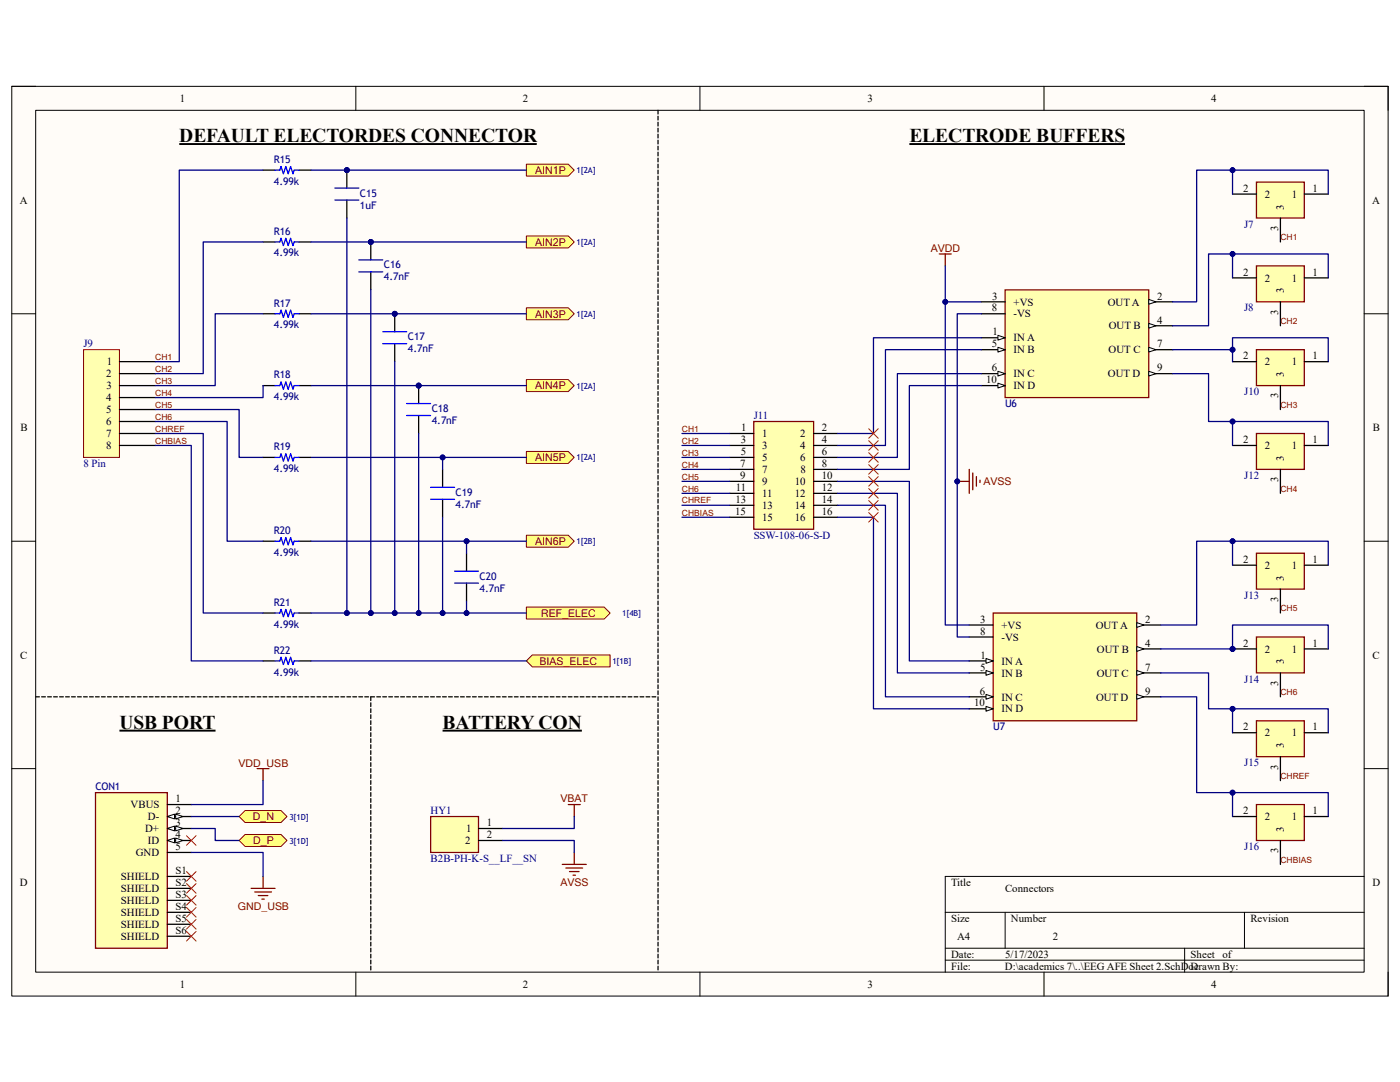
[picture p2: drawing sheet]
<svg xmlns="http://www.w3.org/2000/svg" width="279mm" height="216mm" viewBox="0 0 279 216" stroke-linecap="round" stroke-linejoin="round" font-family="sans-serif">
<path d="M2.3 17.2h274.7v181.6h-274.7z" fill-rule="evenodd" fill="#fffcf8"/>
<path d="M2.3 17.2h274.7v181.6h-274.7z" fill="none" stroke="#000" stroke-width=".2"/>
<path d="M7.1 22h265.1v172h-265.1z" fill-rule="evenodd" fill="#fffcf8"/>
<g fill="none" stroke="#000" stroke-width=".2">
<path d="M2.3 17.2h4.8M71 17.2v4.8M139.7 17.2v4.8M208.4 17.2v4.8M272.2 17.2h4.8v4.8M7.1 22h265.1v172h-265.1zM2.3 62.6h4.8M272.2 62.6h4.8M2.3 108h4.8M272.2 108h4.8M2.3 153.4h4.8M272.2 153.4h4.8"/>
<path d="M272.2 174.9h-83.6v19.1M71 194v4.8M139.7 194v4.8M188.6 182h83.6M188.6 189.2h83.6M188.6 191.6h83.6M200.6 182v7.2M208.4 194v4.8M236.4 189.2v4.8M248.4 182v7.2M277 194v4.8"/>
</g>
<path d="M105.1 32.8h8.3l1.2 1.1-1.2 1.2h-8.3z" fill-rule="evenodd" fill="#ffff80"/>
<path d="M105.1 32.8h8.3l1.2 1.1-1.2 1.2h-8.3z" fill="none" stroke="#800000" stroke-width=".2"/>
<path d="M52.5 33.9h2.4M59.7 33.9h2.4" fill="none" stroke="#000" stroke-width=".25"/>
<path d="M54.9 33.9h.9l.3-.7 .5 1.5 .4-1.5 .5 1.5 .5-1.5 .5 1.5 .2-.8h1" fill="none" stroke="#00f" stroke-width=".25"/>
<circle cx="69.2" cy="33.9" r=".48" fill="#000080"/>
<circle cx="69.2" cy="33.9" r=".48" fill="none" stroke="#000080" stroke-width=".2"/>
<path d="M69.2 33.9v3.6" fill="none" stroke="#000" stroke-width=".25"/>
<circle cx="69.2" cy="33.9" r=".48" fill="#000080"/>
<circle cx="69.2" cy="33.9" r=".48" fill="none" stroke="#000080" stroke-width=".2"/>
<path d="M69.2 39.9v3.6" fill="none" stroke="#000" stroke-width=".25"/>
<path d="M66.8 37.5h4.8M66.8 39.9h4.8" fill="none" stroke="#00f" stroke-width=".25"/>
<path d="M105.1 47.1h8.3l1.2 1.2-1.2 1.2h-8.3z" fill-rule="evenodd" fill="#ffff80"/>
<path d="M105.1 47.1h8.3l1.2 1.2-1.2 1.2h-8.3z" fill="none" stroke="#800000" stroke-width=".2"/>
<path d="M52.5 48.3h2.4M59.7 48.3h2.4" fill="none" stroke="#000" stroke-width=".25"/>
<path d="M54.9 48.3h.9l.3-.7 .5 1.4 .4-1.4 .5 1.4 .5-1.4 .5 1.4 .2-.7h1" fill="none" stroke="#00f" stroke-width=".25"/>
<circle cx="74" cy="48.3" r=".48" fill="#000080"/>
<circle cx="74" cy="48.3" r=".48" fill="none" stroke="#000080" stroke-width=".2"/>
<path d="M74 48.3v3.6" fill="none" stroke="#000" stroke-width=".25"/>
<circle cx="74" cy="48.3" r=".48" fill="#000080"/>
<circle cx="74" cy="48.3" r=".48" fill="none" stroke="#000080" stroke-width=".2"/>
<path d="M74 54.3v3.5" fill="none" stroke="#000" stroke-width=".25"/>
<path d="M71.6 51.9h4.8M71.6 54.3h4.8" fill="none" stroke="#00f" stroke-width=".25"/>
<path d="M105.1 61.4h8.3l1.2 1.2-1.2 1.2h-8.3z" fill-rule="evenodd" fill="#ffff80"/>
<path d="M105.1 61.4h8.3l1.2 1.2-1.2 1.2h-8.3z" fill="none" stroke="#800000" stroke-width=".2"/>
<path d="M52.5 62.6h2.4M59.7 62.6h2.4" fill="none" stroke="#000" stroke-width=".25"/>
<path d="M54.9 62.6h.9l.3-.7 .5 1.4 .4-1.4 .5 1.4 .5-1.4 .5 1.4 .2-.7h1" fill="none" stroke="#00f" stroke-width=".25"/>
<circle cx="78.8" cy="62.6" r=".48" fill="#000080"/>
<circle cx="78.8" cy="62.6" r=".48" fill="none" stroke="#000080" stroke-width=".2"/>
<path d="M78.8 62.6v3.6" fill="none" stroke="#000" stroke-width=".25"/>
<circle cx="78.8" cy="62.6" r=".48" fill="#000080"/>
<circle cx="78.8" cy="62.6" r=".48" fill="none" stroke="#000080" stroke-width=".2"/>
<path d="M78.8 68.6v3.6" fill="none" stroke="#000" stroke-width=".25"/>
<path d="M76.4 66.2h4.8M76.4 68.6h4.8" fill="none" stroke="#00f" stroke-width=".25"/>
<path d="M105.1 75.8h8.3l1.2 1.1-1.2 1.2h-8.3z" fill-rule="evenodd" fill="#ffff80"/>
<path d="M105.1 75.8h8.3l1.2 1.1-1.2 1.2h-8.3z" fill="none" stroke="#800000" stroke-width=".2"/>
<path d="M52.5 76.9h2.4M59.7 76.9h2.4" fill="none" stroke="#000" stroke-width=".25"/>
<path d="M54.9 76.9h.9l.3-.7 .5 1.5 .4-1.5 .5 1.5 .5-1.5 .5 1.5 .2-.8h1" fill="none" stroke="#00f" stroke-width=".25"/>
<circle cx="83.6" cy="76.9" r=".48" fill="#000080"/>
<circle cx="83.6" cy="76.9" r=".48" fill="none" stroke="#000080" stroke-width=".2"/>
<path d="M83.6 76.9v3.6" fill="none" stroke="#000" stroke-width=".25"/>
<circle cx="83.6" cy="76.9" r=".48" fill="#000080"/>
<circle cx="83.6" cy="76.9" r=".48" fill="none" stroke="#000080" stroke-width=".2"/>
<path d="M83.6 82.9v3.6" fill="none" stroke="#000" stroke-width=".25"/>
<path d="M81.2 80.5h4.7M81.2 82.9h4.7" fill="none" stroke="#00f" stroke-width=".25"/>
<path d="M105.1 90.1h8.3l1.2 1.2-1.2 1.2h-8.3z" fill-rule="evenodd" fill="#ffff80"/>
<path d="M105.1 90.1h8.3l1.2 1.2-1.2 1.2h-8.3z" fill="none" stroke="#800000" stroke-width=".2"/>
<path d="M52.5 91.3h2.4M59.7 91.3h2.4M88.3 93.7v3.5M88.3 99.6v3.6" fill="none" stroke="#000" stroke-width=".25"/>
<path d="M54.9 91.3h.9l.3-.7 .5 1.4 .4-1.4 .5 1.4 .5-1.4 .5 1.4 .2-.7h1M85.9 97.2h4.8M85.9 99.6h4.8" fill="none" stroke="#00f" stroke-width=".25"/>
<path d="M105.1 106.8h8.3l1.2 1.2-1.2 1.2h-8.3z" fill-rule="evenodd" fill="#ffff80"/>
<path d="M105.1 106.8h8.3l1.2 1.2-1.2 1.2h-8.3z" fill="none" stroke="#800000" stroke-width=".2"/>
<path d="M52.5 108h2.4M59.7 108h2.4M93.1 110.4v3.6M93.1 116.4v3.5" fill="none" stroke="#000" stroke-width=".25"/>
<path d="M54.9 108h.9l.3-.7 .5 1.4 .4-1.4 .5 1.4 .5-1.4 .5 1.4 .2-.7h1M90.7 114h4.8M90.7 116.4h4.8" fill="none" stroke="#00f" stroke-width=".25"/>
<path d="M105.1 121.1h15.5l1.2 1.2-1.2 1.2h-15.5z" fill-rule="evenodd" fill="#ffff80"/>
<path d="M105.1 121.1h15.5l1.2 1.2-1.2 1.2h-15.5z" fill="none" stroke="#800000" stroke-width=".2"/>
<path d="M52.5 122.3h2.4M59.7 122.3h2.4" fill="none" stroke="#000" stroke-width=".25"/>
<path d="M54.9 122.3h.9l.3-.7 .5 1.4 .4-1.4 .5 1.4 .5-1.4 .5 1.4 .2-.7h1" fill="none" stroke="#00f" stroke-width=".25"/>
<path d="M106.2 130.7h15.6v2.4h-15.6l-1.1-1.2z" fill-rule="evenodd" fill="#ffff80"/>
<path d="M106.2 130.7h15.6v2.4h-15.6l-1.1-1.2z" fill="none" stroke="#800000" stroke-width=".2"/>
<path d="M52.5 131.9h2.4M59.7 131.9h2.4" fill="none" stroke="#000" stroke-width=".25"/>
<path d="M54.9 131.9h.9l.3-.7 .5 1.4 .4-1.4 .5 1.4 .5-1.4 .5 1.4 .2-.7h1" fill="none" stroke="#00f" stroke-width=".25"/>
<path d="M19.1 158.2h14.3v31h-14.3z" fill-rule="evenodd" fill="#ffffb0"/>
<path d="M19.1 158.2h14.3v31h-14.3z" fill="none" stroke="#800000" stroke-width=".25"/>
<path d="M33.4 160.5h4.8M33.4 162.9h4.8" fill="none" stroke="#000" stroke-width=".25"/>
<path d="M33.4 162.9l1.4-.4v.9z" fill="#f8fcff"/>
<path d="M33.4 162.9l1.4-.4v.9z" fill="none" stroke="#000" stroke-width=".2"/>
<path d="M35.1 162.5l1.4 .4-1.4 .5z" fill="#f8fcff"/>
<path d="M35.1 162.5l1.4 .4-1.4 .5z" fill="none" stroke="#000" stroke-width=".2"/>
<path d="M33.4 165.3h4.8" fill="none" stroke="#000" stroke-width=".25"/>
<path d="M33.4 165.3l1.4-.5v1z" fill="#f8fcff"/>
<path d="M33.4 165.3l1.4-.5v1z" fill="none" stroke="#000" stroke-width=".2"/>
<path d="M35.1 164.8l1.4 .5-1.4 .5z" fill="#f8fcff"/>
<path d="M35.1 164.8l1.4 .5-1.4 .5z" fill="none" stroke="#000" stroke-width=".2"/>
<path d="M33.4 167.7h4.8" fill="none" stroke="#000" stroke-width=".25"/>
<path d="M33.4 167.7l1.4-.5v1z" fill="#f8fcff"/>
<path d="M33.4 167.7l1.4-.5v1z" fill="none" stroke="#000" stroke-width=".2"/>
<path d="M35.1 167.2l1.4 .5-1.4 .5z" fill="#f8fcff"/>
<path d="M35.1 167.2l1.4 .5-1.4 .5z" fill="none" stroke="#000" stroke-width=".2"/>
<path d="M33.4 170.1h4.8M33.4 174.9h4.8M33.4 177.3h4.8M33.4 179.7h4.8M33.4 182h4.8M33.4 184.4h4.8M33.4 186.8h4.8" fill="none" stroke="#000" stroke-width=".25"/>
<path d="M50.1 177.3h4.8M50.8 178h3.4M51.6 178.7h1.9M52.3 179.4h.4M52.5 174.9v2.4" fill="none" stroke="#800000" stroke-width=".25"/>
<path d="M37.2 166.8l1.9 1.9M39.1 166.8l-1.9 1.9" fill="none" stroke="#f00" stroke-width=".2"/>
<path d="M48.9 166.5h7.2l1.2 1.2-1.2 1.2h-7.2l-1.2-1.2z" fill-rule="evenodd" fill="#ffff80"/>
<path d="M48.9 166.5h7.2l1.2 1.2-1.2 1.2h-7.2l-1.2-1.2z" fill="none" stroke="#800000" stroke-width=".2"/>
<path d="M48.9 161.7h7.2l1.2 1.2-1.2 1.2h-7.2l-1.2-1.2z" fill-rule="evenodd" fill="#ffff80"/>
<path d="M48.9 161.7h7.2l1.2 1.2-1.2 1.2h-7.2l-1.2-1.2z" fill="none" stroke="#800000" stroke-width=".2"/>
<path d="M51.3 153.4h2.4M52.5 153.4v2.4" fill="none" stroke="#800000" stroke-width=".25"/>
<path d="M37.2 173.9l1.9 1.9M37.2 176.3l1.9 1.9M37.2 178.7l1.9 1.9M39.1 173.9l-1.9 1.9M39.1 176.3l-1.9 1.9M39.1 178.7l-1.9 1.9M37.2 181.1l1.9 1.9M37.2 183.5l1.9 1.9M37.2 185.9l1.9 1.9M39.1 181.1l-1.9 1.9M39.1 183.5l-1.9 1.9M39.1 185.9l-1.9 1.9" fill="none" stroke="#f00" stroke-width=".2"/>
<path d="M85.9 162.9h9.6v7.2h-9.6z" fill-rule="evenodd" fill="#ffffb0"/>
<path d="M85.9 162.9h9.6v7.2h-9.6zM112.2 172.5h4.8M112.9 173.2h3.4M113.4 160.5h2.4M113.7 173.9h1.9M114.4 174.6h.4M114.6 160.5v2.4M114.6 170.1v2.4" fill="none" stroke="#800000" stroke-width=".25"/>
<path d="M95.5 165.3h4.8M95.5 167.7h4.8" fill="none" stroke="#000" stroke-width=".25"/>
<path d="M16.7 69.8h7.1v21.5h-7.1z" fill-rule="evenodd" fill="#ffffb0"/>
<path d="M16.7 69.8h7.1v21.5h-7.1z" fill="none" stroke="#800000" stroke-width=".2"/>
<path d="M23.8 72.2h7.2M23.8 74.6h7.2M23.8 76.9h7.2M23.8 79.3h7.2M23.8 81.7h7.2M23.8 84.1h7.2M23.8 86.5h7.2M23.8 88.9h7.2" fill="none" stroke="#000" stroke-width=".25"/>
<path d="M200.6 57.8h28.7v21.5h-28.7z" fill-rule="evenodd" fill="#ffffb0"/>
<path d="M200.6 57.8h28.7v21.5h-28.7z" fill="none" stroke="#800000" stroke-width=".25"/>
<path d="M195.8 67.4h4.8" fill="none" stroke="#000" stroke-width=".25"/>
<path d="M199.2 66.9l1.4 .5-1.4 .5z" fill="#f8fcff"/>
<path d="M199.2 66.9l1.4 .5-1.4 .5z" fill="none" stroke="#000" stroke-width=".2"/>
<path d="M195.8 69.8h4.8" fill="none" stroke="#000" stroke-width=".25"/>
<path d="M199.2 69.3l1.4 .5-1.4 .5z" fill="#f8fcff"/>
<path d="M199.2 69.3l1.4 .5-1.4 .5z" fill="none" stroke="#000" stroke-width=".2"/>
<path d="M195.8 74.6h4.8" fill="none" stroke="#000" stroke-width=".25"/>
<path d="M199.2 74.1l1.4 .5-1.4 .4z" fill="#f8fcff"/>
<path d="M199.2 74.1l1.4 .5-1.4 .4z" fill="none" stroke="#000" stroke-width=".2"/>
<path d="M195.8 76.9h4.8" fill="none" stroke="#000" stroke-width=".25"/>
<path d="M199.2 76.5l1.4 .4-1.4 .5z" fill="#f8fcff"/>
<path d="M199.2 76.5l1.4 .4-1.4 .5z" fill="none" stroke="#000" stroke-width=".2"/>
<path d="M229.3 60.2h4.7" fill="none" stroke="#000" stroke-width=".25"/>
<path d="M229.3 59.7l1.4 .5-1.4 .5z" fill="#f8fcff"/>
<path d="M229.3 59.7l1.4 .5-1.4 .5z" fill="none" stroke="#000" stroke-width=".2"/>
<path d="M229.3 65h4.7" fill="none" stroke="#000" stroke-width=".25"/>
<path d="M229.3 64.5l1.4 .5-1.4 .5z" fill="#f8fcff"/>
<path d="M229.3 64.5l1.4 .5-1.4 .5z" fill="none" stroke="#000" stroke-width=".2"/>
<path d="M229.3 69.8h4.7" fill="none" stroke="#000" stroke-width=".25"/>
<path d="M229.3 69.3l1.4 .5-1.4 .5z" fill="#f8fcff"/>
<path d="M229.3 69.3l1.4 .5-1.4 .5z" fill="none" stroke="#000" stroke-width=".2"/>
<path d="M229.3 74.6h4.7" fill="none" stroke="#000" stroke-width=".25"/>
<path d="M229.3 74.1l1.4 .5-1.4 .4z" fill="#f8fcff"/>
<path d="M229.3 74.1l1.4 .5-1.4 .4z" fill="none" stroke="#000" stroke-width=".2"/>
<path d="M195.8 60.2h4.8M195.8 62.6h4.8" fill="none" stroke="#000" stroke-width=".25"/>
<path d="M198.2 122.3h28.7v21.5h-28.7z" fill-rule="evenodd" fill="#ffffb0"/>
<path d="M198.2 122.3h28.7v21.5h-28.7z" fill="none" stroke="#800000" stroke-width=".25"/>
<path d="M193.4 131.9h4.8" fill="none" stroke="#000" stroke-width=".25"/>
<path d="M196.8 131.4l1.4 .5-1.4 .5z" fill="#f8fcff"/>
<path d="M196.8 131.4l1.4 .5-1.4 .5z" fill="none" stroke="#000" stroke-width=".2"/>
<path d="M193.4 134.3h4.8" fill="none" stroke="#000" stroke-width=".25"/>
<path d="M196.8 133.8l1.4 .5-1.4 .4z" fill="#f8fcff"/>
<path d="M196.8 133.8l1.4 .5-1.4 .4z" fill="none" stroke="#000" stroke-width=".2"/>
<path d="M193.4 139h4.8" fill="none" stroke="#000" stroke-width=".25"/>
<path d="M196.8 138.6l1.4 .4-1.4 .5z" fill="#f8fcff"/>
<path d="M196.8 138.6l1.4 .4-1.4 .5z" fill="none" stroke="#000" stroke-width=".2"/>
<path d="M193.4 141.4h4.8" fill="none" stroke="#000" stroke-width=".25"/>
<path d="M196.8 141l1.4 .4-1.4 .5z" fill="#f8fcff"/>
<path d="M196.8 141l1.4 .4-1.4 .5z" fill="none" stroke="#000" stroke-width=".2"/>
<path d="M226.9 124.7h4.7" fill="none" stroke="#000" stroke-width=".25"/>
<path d="M226.9 124.2l1.4 .5-1.4 .5z" fill="#f8fcff"/>
<path d="M226.9 124.2l1.4 .5-1.4 .5z" fill="none" stroke="#000" stroke-width=".2"/>
<path d="M226.9 129.5h4.7" fill="none" stroke="#000" stroke-width=".25"/>
<path d="M226.9 129l1.4 .5-1.4 .5z" fill="#f8fcff"/>
<path d="M226.9 129l1.4 .5-1.4 .5z" fill="none" stroke="#000" stroke-width=".2"/>
<path d="M226.9 134.3h4.7" fill="none" stroke="#000" stroke-width=".25"/>
<path d="M226.9 133.8l1.4 .5-1.4 .4z" fill="#f8fcff"/>
<path d="M226.9 133.8l1.4 .5-1.4 .4z" fill="none" stroke="#000" stroke-width=".2"/>
<path d="M226.9 139h4.7" fill="none" stroke="#000" stroke-width=".25"/>
<path d="M226.9 138.6l1.4 .4-1.4 .5z" fill="#f8fcff"/>
<path d="M226.9 138.6l1.4 .4-1.4 .5z" fill="none" stroke="#000" stroke-width=".2"/>
<path d="M193.4 124.7h4.8M193.4 127.1h4.8" fill="none" stroke="#000" stroke-width=".25"/>
<path d="M150.4 84.1h12v21.5h-12z" fill-rule="evenodd" fill="#ffffb0"/>
<path d="M150.4 84.1h12v21.5h-12zM191 96.1h2.4M193.4 93.7v4.7M194.1 94.4v3.3M194.9 95.1v1.9M195.6 95.8v.5" fill="none" stroke="#800000" stroke-width=".25"/>
<g fill="none" stroke="#000" stroke-width=".25">
<path d="M145.7 86.5h4.7M145.7 88.9h4.7M145.7 91.3h4.7M145.7 93.7h4.7M145.7 96h4.7M145.7 98.4h4.7M162.4 86.5h4.8M162.4 88.9h4.8M162.4 91.3h4.8M162.4 93.7h4.8M162.4 96h4.8M162.4 98.4h4.8"/>
<path d="M145.7 100.8h4.7M145.7 103.2h4.7M162.4 100.8h4.8M162.4 103.2h4.8"/>
</g>
<circle cx="191" cy="96.1" r=".48" fill="#000080"/>
<circle cx="191" cy="96.1" r=".48" fill="none" stroke="#000080" stroke-width=".2"/>
<path d="M250.8 36.3h9.5v7.2h-9.5z" fill-rule="evenodd" fill="#ffffb0"/>
<path d="M250.8 36.3h9.5v7.2h-9.5zM187.5 50.7h2.3M188.6 50.7v2.4" fill="none" stroke="#800000" stroke-width=".25"/>
<path d="M246 38.7h4.8M260.3 38.7h4.8M255.5 43.5v4.8" fill="none" stroke="#000" stroke-width=".25"/>
<path d="M250.8 53.1h9.5v7.1h-9.5z" fill-rule="evenodd" fill="#ffffb0"/>
<path d="M250.8 53.1h9.5v7.1h-9.5z" fill="none" stroke="#800000" stroke-width=".25"/>
<path d="M246 55.4h4.8M260.3 55.4h4.8M255.5 60.2v4.8" fill="none" stroke="#000" stroke-width=".25"/>
<path d="M250.8 69.8h9.5v7.1h-9.5z" fill-rule="evenodd" fill="#ffffb0"/>
<path d="M250.8 69.8h9.5v7.1h-9.5z" fill="none" stroke="#800000" stroke-width=".25"/>
<path d="M246 72.2h4.8M255.5 76.9v4.8M260.3 72.2h4.8" fill="none" stroke="#000" stroke-width=".25"/>
<path d="M250.8 86.5h9.5v7.2h-9.5z" fill-rule="evenodd" fill="#ffffb0"/>
<path d="M250.8 86.5h9.5v7.2h-9.5z" fill="none" stroke="#800000" stroke-width=".25"/>
<path d="M246 88.9h4.8M255.5 93.7v4.7M260.3 88.9h4.8" fill="none" stroke="#000" stroke-width=".25"/>
<path d="M250.8 110.4h9.5v7.1h-9.5z" fill-rule="evenodd" fill="#ffffb0"/>
<path d="M250.8 110.4h9.5v7.1h-9.5z" fill="none" stroke="#800000" stroke-width=".25"/>
<path d="M246 112.8h4.8M255.5 117.5v4.8M260.3 112.8h4.8" fill="none" stroke="#000" stroke-width=".25"/>
<circle cx="246" cy="129.5" r=".48" fill="#000080"/>
<circle cx="246" cy="129.5" r=".48" fill="none" stroke="#000080" stroke-width=".2"/>
<path d="M250.8 127.1h9.5v7.2h-9.5z" fill-rule="evenodd" fill="#ffffb0"/>
<path d="M250.8 127.1h9.5v7.2h-9.5z" fill="none" stroke="#800000" stroke-width=".25"/>
<path d="M246 129.5h4.8M260.3 129.5h4.8" fill="none" stroke="#000" stroke-width=".25"/>
<circle cx="246" cy="129.5" r=".48" fill="#000080"/>
<circle cx="246" cy="129.5" r=".48" fill="none" stroke="#000080" stroke-width=".2"/>
<path d="M255.5 134.3v4.7" fill="none" stroke="#000" stroke-width=".25"/>
<path d="M250.8 143.8h9.5v7.2h-9.5z" fill-rule="evenodd" fill="#ffffb0"/>
<path d="M250.8 143.8h9.5v7.2h-9.5z" fill="none" stroke="#800000" stroke-width=".25"/>
<path d="M246 146.2h4.8M255.5 151v4.8M260.3 146.2h4.8" fill="none" stroke="#000" stroke-width=".25"/>
<path d="M250.8 160.5h9.5v7.2h-9.5z" fill-rule="evenodd" fill="#ffffb0"/>
<path d="M250.8 160.5h9.5v7.2h-9.5z" fill="none" stroke="#800000" stroke-width=".25"/>
<g fill="none" stroke="#000" stroke-width=".25">
<path d="M131.3 22v.8M131.3 23.2v.7M131.3 24.4v.7M131.3 25.6v.7M131.3 26.8v.7M131.3 28v.7M131.3 29.2v.7M131.3 30.4v.7M131.3 31.6v.7M131.3 32.8v.7M131.3 33.9v.8M131.3 35.1v.8"/>
<path d="M131.3 36.3v.8M131.3 37.5v.8M131.3 38.7v.8M131.3 39.9v.8M131.3 41.1v.8M131.3 42.3v.8M131.3 43.5v.7M131.3 44.7v.7M131.3 45.9v.7M131.3 47.1v.7M131.3 48.3v.7M131.3 49.5v.7"/>
<path d="M131.3 50.7v.7M131.3 51.9v.7M131.3 53.1v.7M131.3 54.3v.7M131.3 55.4v.8M131.3 56.6v.8M131.3 57.8v.8M131.3 59v.8M131.3 60.2v.8M131.3 61.4v.8M131.3 62.6v.8M131.3 63.8v.8"/>
<path d="M131.3 65v.7M131.3 66.2v.7M131.3 67.4v.7M131.3 68.6v.7M131.3 69.8v.7M131.3 71v.7M131.3 72.2v.7M131.3 73.4v.7M131.3 74.6v.7M131.3 75.8v.7M131.3 76.9v.8M131.3 78.1v.8"/>
<path d="M131.3 79.3v.8M131.3 80.5v.8M131.3 81.7v.8M131.3 82.9v.8M131.3 84.1v.8M131.3 85.3v.7M131.3 86.5v.7M131.3 87.7v.7M131.3 88.9v.7M131.3 90.1v.7M131.3 91.3v.7M131.3 92.5v.7"/>
<path d="M131.3 93.7v.7M131.3 94.9v.7M131.3 96v.8M131.3 97.2v.8M131.3 98.4v.8M131.3 99.6v.8M131.3 100.8v.8M131.3 102v.8M131.3 103.2v.8M131.3 104.4v.8M131.3 105.6v.8M131.3 106.8v.7"/>
<path d="M131.3 108v.7M131.3 109.2v.7M131.3 110.4v.7M131.3 111.6v.7M131.3 112.8v.7M131.3 114v.7M131.3 115.2v.7M131.3 116.4v.7M131.3 117.5v.8M131.3 118.7v.8M131.3 119.9v.8M7.1 139h.8"/>
<path d="M8.3 139h.8M9.5 139h.8M10.7 139h.7M11.9 139h.7M13.1 139h.7M14.3 139h.7M15.5 139h.7M16.7 139h.7M17.9 139h.7M19.1 139h.7M20.3 139h.7M21.5 139h.7"/>
<path d="M22.6 139h.8M23.8 139h.8M25 139h.8M26.2 139h.8M27.4 139h.8M28.6 139h.8M29.8 139h.8M31 139h.7M32.2 139h.7M33.4 139h.7M34.6 139h.7M35.8 139h.7"/>
<path d="M37 139h.7M38.2 139h.7M39.4 139h.7M40.6 139h.7M41.8 139h.7M42.9 139h.8M44.1 139h.8M45.3 139h.8M46.5 139h.8M47.7 139h.8M48.9 139h.8M50.1 139h.8"/>
<path d="M51.3 139h.8M52.5 139h.8M53.7 139h.7M54.9 139h.7M56.1 139h.7M57.3 139h.7M58.5 139h.7M59.7 139h.7M60.9 139h.7M62.1 139h.7M63.3 139h.7M64.4 139h.8"/>
<path d="M65.6 139h.8M66.8 139h.8M68 139h.8M69.2 139h.8M70.4 139h.8M71.6 139h.8M72.8 139h.7M74.7 139h-.7v.8M75.2 139h.7M76.4 139h.7M77.6 139h.7M78.8 139h.7"/>
<path d="M80 139h.7M81.2 139h.7M82.4 139h.7M83.6 139h.7M84.7 139h.8M85.9 139h.8M87.1 139h.8M88.3 139h.8M89.5 139h.8M90.7 139h.8M91.9 139h.8M93.1 139h.8"/>
<path d="M94.3 139h.7M95.5 139h.7M96.7 139h.7M97.9 139h.7M99.1 139h.7M100.3 139h.7M101.5 139h.7M102.7 139h.7M103.9 139h.7M105.1 139h.7M106.2 139h.8M107.4 139h.8"/>
<path d="M108.6 139h.8M109.8 139h.8M111 139h.8M112.2 139h.8M113.4 139h.8M114.6 139h.7M115.8 139h.7M117 139h.7M118.2 139h.7M119.4 139h.7M120.6 139h.7M121.8 139h.7"/>
<path d="M123 139h.7M124.2 139h.7M125.3 139h.8M126.5 139h.8M127.7 139h.8M128.9 139h.8M130.1 139h.8M131.3 121.1v.8M131.3 122.3v.8M131.3 123.5v.8M131.3 124.7v.8M131.3 125.9v.8"/>
<path d="M131.3 127.1v.7M131.3 128.3v.7M131.3 129.5v.7M131.3 130.7v.7M131.3 131.9v.7M131.3 133.1v.7M131.3 134.3v.7M131.3 135.5v.7M131.3 136.7v.7M131.3 137.8v.8M131.3 139v.8M74 140.2v.8"/>
<path d="M74 141.4v.8M74 142.6v.8M74 143.8v.8M74 145v.8M74 146.2v.8M74 147.4v.8M74 148.6v.7M74 149.8v.7M74 151v.7M74 152.2v.7M74 153.4v.7M74 154.6v.7"/>
<path d="M74 155.8v.7M74 157v.7M74 158.2v.7M74 159.3v.8M131.3 140.2v.8M131.3 141.4v.8M131.3 142.6v.8M131.3 143.8v.8M131.3 145v.8M131.3 146.2v.8M131.3 147.4v.8M131.3 148.6v.7"/>
<path d="M131.3 149.8v.7M131.3 151v.7M131.3 152.2v.7M131.3 153.4v.7M131.3 154.6v.7M131.3 155.8v.7M131.3 157v.7M131.3 158.2v.7M131.3 159.3v.8M74 160.5v.8M74 161.7v.8M74 162.9v.8"/>
<path d="M74 164.1v.8M74 165.3v.8M74 166.5v.8M74 167.7v.8M74 168.9v.7M74 170.1v.7M74 171.3v.7M74 172.5v.7M74 173.7v.7M74 174.9v.7M74 176.1v.7M74 177.3v.7"/>
<path d="M74 178.5v.7M74 179.7v.7M131.3 160.5v.8M131.3 161.7v.8M131.3 162.9v.8M131.3 164.1v.8M131.3 165.3v.8M131.3 166.5v.8M131.3 167.7v.8M131.3 168.9v.7M131.3 170.1v.7M131.3 171.3v.7"/>
<path d="M131.3 172.5v.7M131.3 173.7v.7M131.3 174.9v.7M131.3 176.1v.7M131.3 177.3v.7M131.3 178.5v.7M131.3 179.7v.7M246 162.9h4.8M255.5 167.7v4.8M260.3 162.9h4.8M74 180.8v.8M74 182v.8"/>
<path d="M74 183.2v.8M74 184.4v.8M74 185.6v.8M74 186.8v.8M74 188v.8M74 189.2v.7M74 190.4v.7M74 191.6v.7M74 192.8v.7M131.3 180.8v.8M131.3 182v.8M131.3 183.2v.8"/>
<path d="M131.3 184.4v.8M131.3 185.6v.8M131.3 186.8v.8M131.3 188v.8M131.3 189.2v.7M131.3 190.4v.7M131.3 191.6v.7M131.3 192.8v.7"/>
</g>
<path d="M35.8 28.7h71.3M181.5 28.7h43M23.8 145.8h19.2M88.3 145.8h27.8" fill="none" stroke="#000" stroke-width=".38"/>
<path d="M52.5 33.9h-16.7v38.3h-4.8M62.1 48.3h43" fill="none" stroke="#000080" stroke-width=".25"/>
<circle cx="74" cy="48.3" r=".48" fill="#000080"/>
<circle cx="74" cy="48.3" r=".48" fill="none" stroke="#000080" stroke-width=".2"/>
<path d="M52.5 48.3h-11.9v26.3h-9.6M52.5 62.6h-9.6v14.3h-11.9M62.1 62.6h43" fill="none" stroke="#000080" stroke-width=".25"/>
<circle cx="78.8" cy="62.6" r=".48" fill="#000080"/>
<circle cx="78.8" cy="62.6" r=".48" fill="none" stroke="#000080" stroke-width=".2"/>
<path d="M62.1 76.9h43" fill="none" stroke="#000080" stroke-width=".25"/>
<circle cx="83.6" cy="76.9" r=".48" fill="#000080"/>
<circle cx="83.6" cy="76.9" r=".48" fill="none" stroke="#000080" stroke-width=".2"/>
<path d="M62.1 33.9h43M52.5 76.9v2.4h-21.5" fill="none" stroke="#000080" stroke-width=".25"/>
<circle cx="69.2" cy="33.9" r=".48" fill="#000080"/>
<circle cx="69.2" cy="33.9" r=".48" fill="none" stroke="#000080" stroke-width=".2"/>
<path d="M88.3 91.3v2.4" fill="none" stroke="#000080" stroke-width=".25"/>
<circle cx="88.3" cy="91.3" r=".48" fill="#000080"/>
<circle cx="88.3" cy="91.3" r=".48" fill="none" stroke="#000080" stroke-width=".2"/>
<path d="M93.1 108v2.4" fill="none" stroke="#000080" stroke-width=".25"/>
<circle cx="93.1" cy="108" r=".48" fill="#000080"/>
<circle cx="93.1" cy="108" r=".48" fill="none" stroke="#000080" stroke-width=".2"/>
<path d="M88.3 103.2v19.1M62.1 131.9h43" fill="none" stroke="#000080" stroke-width=".25"/>
<circle cx="88.3" cy="122.3" r=".48" fill="#000080"/>
<circle cx="88.3" cy="122.3" r=".48" fill="none" stroke="#000080" stroke-width=".2"/>
<path d="M83.6 86.5v35.8" fill="none" stroke="#000080" stroke-width=".25"/>
<circle cx="83.6" cy="122.3" r=".48" fill="#000080"/>
<circle cx="83.6" cy="122.3" r=".48" fill="none" stroke="#000080" stroke-width=".2"/>
<path d="M78.8 72.2v50.1" fill="none" stroke="#000080" stroke-width=".25"/>
<circle cx="78.8" cy="122.3" r=".48" fill="#000080"/>
<circle cx="78.8" cy="122.3" r=".48" fill="none" stroke="#000080" stroke-width=".2"/>
<path d="M74 57.8v64.5" fill="none" stroke="#000080" stroke-width=".25"/>
<circle cx="74" cy="122.3" r=".48" fill="#000080"/>
<circle cx="74" cy="122.3" r=".48" fill="none" stroke="#000080" stroke-width=".2"/>
<g fill="none" stroke="#000080" stroke-width=".25">
<path d="M195.8 67.4h-21.5v19.1h-7.1M195.8 69.8h-19.1v19.1h-9.5M195.8 74.6h-16.7v16.7h-11.9M195.8 76.9h-14.3v16.8h-14.3M195.8 62.6h-4.8v64.5h2.4M31 81.7h16.7v9.6h4.8M31 84.1h14.3v23.9h7.2M31 86.5h9.6v35.8h11.9M31 88.9h7.2v43h14.3M167.2 96.1h14.3v35.8h11.9M167.2 98.4h11.9v35.9h14.3M167.2 100.8h9.5v38.2h16.7"/>
<path d="M167.2 103.2h7.1v38.2h19.1M52.5 155.8v4.7h-14.3M38.2 165.3h4.7v2.4h4.8M38.2 162.9h9.5M38.2 170.1h14.3v4.8M100.3 167.7h14.3v2.4M114.6 162.9v2.4h-14.3"/>
</g>
<circle cx="191" cy="96.1" r=".48" fill="#000080"/>
<circle cx="191" cy="96.1" r=".48" fill="none" stroke="#000080" stroke-width=".2"/>
<path d="M136.1 86.5h9.6M136.1 88.9h9.6M136.1 91.3h9.6M136.1 93.7h9.6M136.1 96h9.6M136.1 98.4h9.6M136.1 100.8h9.6M136.1 103.2h9.6M93.1 122.3h12" fill="none" stroke="#000080" stroke-width=".25"/>
<circle cx="93.1" cy="122.3" r=".48" fill="#000080"/>
<circle cx="93.1" cy="122.3" r=".48" fill="none" stroke="#000080" stroke-width=".2"/>
<path d="M62.1 122.3h7.1" fill="none" stroke="#000080" stroke-width=".25"/>
<circle cx="69.2" cy="122.3" r=".48" fill="#000080"/>
<circle cx="69.2" cy="122.3" r=".48" fill="none" stroke="#000080" stroke-width=".2"/>
<path d="M188.6 60.2h7.2" fill="none" stroke="#000080" stroke-width=".25"/>
<circle cx="188.6" cy="60.2" r=".48" fill="#000080"/>
<circle cx="188.6" cy="60.2" r=".48" fill="none" stroke="#000080" stroke-width=".2"/>
<path d="M246 38.7v-4.7h19.1v4.7" fill="none" stroke="#000080" stroke-width=".25"/>
<circle cx="246" cy="34" r=".48" fill="#000080"/>
<circle cx="246" cy="34" r=".48" fill="none" stroke="#000080" stroke-width=".2"/>
<path d="M188.6 53.1v71.6h4.8" fill="none" stroke="#000080" stroke-width=".25"/>
<circle cx="188.6" cy="60.2" r=".48" fill="#000080"/>
<circle cx="188.6" cy="60.2" r=".48" fill="none" stroke="#000080" stroke-width=".2"/>
<path d="M246 55.4v-4.7h19.1v4.7" fill="none" stroke="#000080" stroke-width=".25"/>
<circle cx="246" cy="50.7" r=".48" fill="#000080"/>
<circle cx="246" cy="50.7" r=".48" fill="none" stroke="#000080" stroke-width=".2"/>
<path d="M246 72.2v-4.8h19.1v4.8" fill="none" stroke="#000080" stroke-width=".25"/>
<circle cx="246" cy="69.8" r=".48" fill="#000080"/>
<circle cx="246" cy="69.8" r=".48" fill="none" stroke="#000080" stroke-width=".2"/>
<path d="M246 88.9v-4.8h19.1v4.8" fill="none" stroke="#000080" stroke-width=".25"/>
<circle cx="246" cy="84.1" r=".48" fill="#000080"/>
<circle cx="246" cy="84.1" r=".48" fill="none" stroke="#000080" stroke-width=".2"/>
<path d="M246 34h-7.2v26.2h-4.8" fill="none" stroke="#000080" stroke-width=".25"/>
<circle cx="246" cy="34" r=".48" fill="#000080"/>
<circle cx="246" cy="34" r=".48" fill="none" stroke="#000080" stroke-width=".2"/>
<path d="M246 50.7h-4.8v14.3h-7.2" fill="none" stroke="#000080" stroke-width=".25"/>
<circle cx="246" cy="50.7" r=".48" fill="#000080"/>
<circle cx="246" cy="50.7" r=".48" fill="none" stroke="#000080" stroke-width=".2"/>
<path d="M234 69.8h12" fill="none" stroke="#000080" stroke-width=".25"/>
<circle cx="246" cy="69.8" r=".48" fill="#000080"/>
<circle cx="246" cy="69.8" r=".48" fill="none" stroke="#000080" stroke-width=".2"/>
<path d="M234 74.6h7.2v9.5h4.8" fill="none" stroke="#000080" stroke-width=".25"/>
<circle cx="246" cy="84.1" r=".48" fill="#000080"/>
<circle cx="246" cy="84.1" r=".48" fill="none" stroke="#000080" stroke-width=".2"/>
<path d="M246 112.8v-4.8h19.1v4.8" fill="none" stroke="#000080" stroke-width=".25"/>
<circle cx="246" cy="108" r=".48" fill="#000080"/>
<circle cx="246" cy="108" r=".48" fill="none" stroke="#000080" stroke-width=".2"/>
<path d="M246 146.2v-4.8h19.1v4.8" fill="none" stroke="#000080" stroke-width=".25"/>
<circle cx="246" cy="141.4" r=".48" fill="#000080"/>
<circle cx="246" cy="141.4" r=".48" fill="none" stroke="#000080" stroke-width=".2"/>
<path d="M246 162.9v-4.7h19.1v4.7" fill="none" stroke="#000080" stroke-width=".25"/>
<circle cx="246" cy="158.2" r=".48" fill="#000080"/>
<circle cx="246" cy="158.2" r=".48" fill="none" stroke="#000080" stroke-width=".2"/>
<path d="M246 108h-7.2v16.7h-7.2" fill="none" stroke="#000080" stroke-width=".25"/>
<circle cx="246" cy="108" r=".48" fill="#000080"/>
<circle cx="246" cy="108" r=".48" fill="none" stroke="#000080" stroke-width=".2"/>
<path d="M231.6 134.3h9.6v7.1h4.8" fill="none" stroke="#000080" stroke-width=".25"/>
<circle cx="246" cy="141.4" r=".48" fill="#000080"/>
<circle cx="246" cy="141.4" r=".48" fill="none" stroke="#000080" stroke-width=".2"/>
<path d="M231.6 139h7.2v19.2h7.2" fill="none" stroke="#000080" stroke-width=".25"/>
<circle cx="246" cy="158.2" r=".48" fill="#000080"/>
<circle cx="246" cy="158.2" r=".48" fill="none" stroke="#000080" stroke-width=".2"/>
<path d="M231.6 129.5h14.4v-4.8h19.1v4.8" fill="none" stroke="#000080" stroke-width=".25"/>
<circle cx="246" cy="129.5" r=".48" fill="#000080"/>
<circle cx="246" cy="129.5" r=".48" fill="none" stroke="#000080" stroke-width=".2"/>
<path d="M62.1 108h43" fill="none" stroke="#000080" stroke-width=".25"/>
<circle cx="93.1" cy="108" r=".48" fill="#000080"/>
<circle cx="93.1" cy="108" r=".48" fill="none" stroke="#000080" stroke-width=".2"/>
<path d="M62.1 91.3h43" fill="none" stroke="#000080" stroke-width=".25"/>
<circle cx="88.3" cy="91.3" r=".48" fill="#000080"/>
<circle cx="88.3" cy="91.3" r=".48" fill="none" stroke="#000080" stroke-width=".2"/>
<path d="M69.2 43.5v78.8h23.9v-2.4" fill="none" stroke="#000080" stroke-width=".25"/>
<circle cx="69.2" cy="122.3" r=".48" fill="#000080"/>
<circle cx="69.2" cy="122.3" r=".48" fill="none" stroke="#000080" stroke-width=".2"/>
<circle cx="74" cy="122.3" r=".48" fill="#000080"/>
<circle cx="74" cy="122.3" r=".48" fill="none" stroke="#000080" stroke-width=".2"/>
<circle cx="78.8" cy="122.3" r=".48" fill="#000080"/>
<circle cx="78.8" cy="122.3" r=".48" fill="none" stroke="#000080" stroke-width=".2"/>
<circle cx="83.6" cy="122.3" r=".48" fill="#000080"/>
<circle cx="83.6" cy="122.3" r=".48" fill="none" stroke="#000080" stroke-width=".2"/>
<circle cx="88.3" cy="122.3" r=".48" fill="#000080"/>
<circle cx="88.3" cy="122.3" r=".48" fill="none" stroke="#000080" stroke-width=".2"/>
<circle cx="93.1" cy="122.3" r=".48" fill="#000080"/>
<circle cx="93.1" cy="122.3" r=".48" fill="none" stroke="#000080" stroke-width=".2"/>
<g fill="none" stroke="#f00" stroke-width=".2">
<path d="M173.4 85.5l1.9 2M173.4 87.9l1.9 1.9M173.4 90.3l1.9 1.9M173.4 92.7l1.9 1.9M173.4 95.1l1.9 1.9M173.4 97.5l1.9 1.9M173.4 99.9l1.9 1.9M175.3 85.5l-1.9 2M175.3 87.9l-1.9 1.9M175.3 90.3l-1.9 1.9M175.3 92.7l-1.9 1.9M175.3 95.1l-1.9 1.9"/>
<path d="M175.3 97.5l-1.9 1.9M175.3 99.9l-1.9 1.9M173.4 102.3l1.9 1.9M175.3 102.3l-1.9 1.9"/>
</g>
<g font-size="3.9">
<text x="35.8" y="28.3">DEFAULT ELECTORDES CONNECTOR</text>
<text x="181.5" y="28.3">ELECTRODE BUFFERS</text>
<text x="23.8" y="145.4">USB PORT</text>
<text x="88.3" y="145.4">BATTERY CON</text>
</g>
<g font-size="2.2">
<text x="35.9" y="20.4">1</text>
<text x="104.4" y="20.4">2</text>
<text x="173.1" y="20.4">3</text>
<text x="241.7" y="20.4">4</text>
<text x="3.9" y="40.6">A</text>
<text x="248.1" y="38.3">2</text>
<text x="252.4" y="39.5">2</text>
<text x="256.2" y="41.8" transform="rotate(-90 256.2 41.8)">3</text>
<text x="257.8" y="39.5">1</text>
<text x="262" y="38.3">1</text>
<text x="273.9" y="40.6">A</text>
<text x="255.1" y="46.1" transform="rotate(-90 255.1 46.1)">3</text>
<text x="198" y="59.8">3</text>
<text x="230.9" y="59.8">2</text>
<text x="248.1" y="55">2</text>
<text x="252.4" y="56.2">2</text>
<text x="256.2" y="58.5" transform="rotate(-90 256.2 58.5)">3</text>
<text x="257.8" y="56.2">1</text>
<text x="262" y="55">1</text>
<text x="198" y="62.1">8</text>
<text x="202.3" y="61">+VS</text>
<text x="202.3" y="63.3">-VS</text>
<text x="221.1" y="61">OUT A</text>
<text x="221.3" y="65.7">OUT B</text>
<text x="230.9" y="64.6">4</text>
<text x="255.1" y="62.8" transform="rotate(-90 255.1 62.8)">3</text>
<text x="198" y="69.3">5</text>
<text x="198.1" y="66.9">1</text>
<text x="202.3" y="68.1">IN A</text>
<text x="202.3" y="70.5">IN B</text>
<text x="221.2" y="70.5">OUT C</text>
<text x="230.9" y="69.3">7</text>
<text x="248.1" y="71.7">2</text>
<text x="262" y="71.7">1</text>
<text x="21.2" y="75.3">2</text>
<text x="21.3" y="77.7">3</text>
<text x="21.3" y="72.9">1</text>
<text x="196.8" y="76.5">10</text>
<text x="197.9" y="74.1">6</text>
<text x="202.3" y="75.3">IN C</text>
<text x="202.3" y="77.7">IN D</text>
<text x="221.1" y="75.3">OUT D</text>
<text x="230.9" y="74.1">9</text>
<text x="252.4" y="72.9">2</text>
<text x="256.2" y="75.3" transform="rotate(-90 256.2 75.3)">3</text>
<text x="257.8" y="72.9">1</text>
<text x="21.2" y="80.1">4</text>
<text x="21.2" y="82.5">5</text>
<text x="255.1" y="79.5" transform="rotate(-90 255.1 79.5)">3</text>
<text x="4.1" y="86">B</text>
<text x="21.2" y="84.8">6</text>
<text x="21.2" y="87.2">7</text>
<text x="21.2" y="89.6">8</text>
<text x="147.8" y="88.4">3</text>
<text x="147.9" y="86">1</text>
<text x="152.1" y="87.2">1</text>
<text x="152.1" y="89.6">3</text>
<text x="159.7" y="87.2">2</text>
<text x="159.7" y="89.6">4</text>
<text x="164" y="86">2</text>
<text x="164" y="88.4">4</text>
<text x="248.1" y="88.4">2</text>
<text x="252.4" y="89.6">2</text>
<text x="257.8" y="89.6">1</text>
<text x="262" y="88.4">1</text>
<text x="274" y="86">B</text>
<text x="147.7" y="93.2">7</text>
<text x="147.7" y="95.6">9</text>
<text x="147.8" y="90.8">5</text>
<text x="152.1" y="92">5</text>
<text x="152.1" y="94.4">7</text>
<text x="159.7" y="92">6</text>
<text x="159.7" y="94.4">8</text>
<text x="164" y="90.8">6</text>
<text x="164" y="93.2">8</text>
<text x="164" y="95.6">10</text>
<text x="256.2" y="92" transform="rotate(-90 256.2 92)">3</text>
<text x="146.8" y="100.4">13</text>
<text x="146.9" y="98">11</text>
<text x="152.1" y="96.8">9</text>
<text x="152.1" y="99.2">11</text>
<text x="152.1" y="101.6">13</text>
<text x="158.6" y="96.8">10</text>
<text x="158.6" y="99.2">12</text>
<text x="158.6" y="101.6">14</text>
<text x="164" y="98">12</text>
<text x="164" y="100.4">14</text>
<text x="255.1" y="96.2" transform="rotate(-90 255.1 96.2)">3</text>
<text x="146.7" y="102.7">15</text>
<text x="152.1" y="104">15</text>
<text x="158.6" y="104">16</text>
<text x="164" y="102.7">16</text>
<text x="248.1" y="112.3">2</text>
<text x="252.4" y="113.5">2</text>
<text x="257.8" y="113.5">1</text>
<text x="262" y="112.3">1</text>
<text x="256.2" y="115.9" transform="rotate(-90 256.2 115.9)">3</text>
<text x="195.6" y="124.2">3</text>
<text x="199.9" y="125.4">+VS</text>
<text x="218.7" y="125.4">OUT A</text>
<text x="228.5" y="124.2">2</text>
<text x="255.1" y="120.1" transform="rotate(-90 255.1 120.1)">3</text>
<text x="4" y="131.4">C</text>
<text x="195.6" y="126.7">8</text>
<text x="195.7" y="131.4">1</text>
<text x="199.9" y="127.8">-VS</text>
<text x="218.9" y="130.2">OUT B</text>
<text x="228.5" y="129">4</text>
<text x="248.1" y="129">2</text>
<text x="252.4" y="130.2">2</text>
<text x="257.8" y="130.2">1</text>
<text x="262" y="129">1</text>
<text x="273.9" y="131.4">C</text>
<text x="195.6" y="133.8">5</text>
<text x="199.9" y="132.6">IN A</text>
<text x="199.9" y="135">IN B</text>
<text x="218.9" y="135">OUT C</text>
<text x="228.5" y="133.8">7</text>
<text x="255.1" y="136.8" transform="rotate(-90 255.1 136.8)">3</text>
<text x="256.2" y="132.6" transform="rotate(-90 256.2 132.6)">3</text>
<text x="194.4" y="141">10</text>
<text x="195.5" y="138.6">6</text>
<text x="199.9" y="139.8">IN C</text>
<text x="199.9" y="142.2">IN D</text>
<text x="218.7" y="139.8">OUT D</text>
<text x="228.5" y="138.6">9</text>
<text x="248.1" y="145.8">2</text>
<text x="252.4" y="146.9">2</text>
<text x="256.2" y="149.3" transform="rotate(-90 256.2 149.3)">3</text>
<text x="257.8" y="146.9">1</text>
<text x="262" y="145.8">1</text>
<text x="255.1" y="153.5" transform="rotate(-90 255.1 153.5)">3</text>
<text x="26.1" y="161.3">VBUS</text>
<text x="35.1" y="160.1">1</text>
<text x="29" y="166">D+</text>
<text x="29.5" y="163.7">D-</text>
<text x="35.1" y="162.5">2</text>
<text x="35.1" y="164.8">3</text>
<text x="35.1" y="167.3">4</text>
<text x="93" y="166">1</text>
<text x="97.2" y="164.8">1</text>
<text x="97.2" y="167.3">2</text>
<text x="248.1" y="162.5">2</text>
<text x="252.4" y="163.7">2</text>
<text x="256.2" y="166" transform="rotate(-90 256.2 166)">3</text>
<text x="257.8" y="163.7">1</text>
<text x="262" y="162.5">1</text>
<text x="27.1" y="170.8">GND</text>
<text x="29.5" y="168.4">ID</text>
<text x="35.1" y="169.6">5</text>
<text x="92.8" y="168.4">2</text>
<text x="255.1" y="170.3" transform="rotate(-90 255.1 170.3)">3</text>
<text x="4" y="176.8">D</text>
<text x="24.1" y="175.6">SHIELD</text>
<text x="24.1" y="178">SHIELD</text>
<text x="35.1" y="174.4">S1</text>
<text x="35.1" y="176.8">S2</text>
<text x="35.1" y="179.2">S3</text>
<text x="189.8" y="176.8">Title</text>
<text x="200.6" y="178">Connectors</text>
<text x="273.9" y="176.8">D</text>
<text x="24.1" y="180.4">SHIELD</text>
<text x="24.1" y="182.8">SHIELD</text>
<text x="24.1" y="185.2">SHIELD</text>
<text x="35.1" y="181.6">S4</text>
<text x="35.1" y="184">S5</text>
<text x="189.8" y="184">Size</text>
<text x="201.8" y="184">Number</text>
<text x="249.6" y="184">Revision</text>
<text x="24.1" y="187.5">SHIELD</text>
<text x="35.1" y="186.4">S6</text>
<text x="189.8" y="191.1">Date:</text>
<text x="191" y="187.5">A4</text>
<text x="200.6" y="191.1">5/17/2023</text>
<text x="210.1" y="187.5">2</text>
<text x="237.6" y="191.1">Sheet</text>
<text x="244" y="191.1">of</text>
<text x="35.9" y="197.1">1</text>
<text x="104.4" y="197.1">2</text>
<text x="173.1" y="197.1">3</text>
<text x="189.8" y="193.5">File:</text>
<text x="200.6" y="193.5">D:\academics 7\..\EEG AFE Sheet 2.SchDoc</text>
<text x="237.6" y="193.5">Drawn By:</text>
<text x="241.7" y="197.1">4</text>
</g>
<g font-size="2.2" fill="#000080">
<text x="248.3" y="45.4">J7</text>
<text x="248.3" y="62.1">J8</text>
<text x="16.7" y="69.3">J9</text>
<text x="150.4" y="83.7">J11</text>
<text x="248.3" y="78.9">J10</text>
<text x="16.7" y="93.2">8 Pin</text>
<text x="248.3" y="95.6">J12</text>
<text x="150.4" y="107.5">SSW-108-06-S-D</text>
<text x="248.3" y="119.5">J13</text>
<text x="248.3" y="136.2">J14</text>
<text x="248.3" y="152.9">J15</text>
<text x="85.9" y="162.5">HY1</text>
<text x="85.9" y="172">B2B-PH-K-S__LF__SN</text>
<text x="248.3" y="169.6">J16</text>
</g>
<g font-size="2.1" fill="#000080">
<text x="54.7" y="32.6">R15</text>
<text x="54.7" y="36.8">4.99k</text>
<text x="71.8" y="39.2">C15</text>
<text x="71.8" y="41.6">1uF</text>
<text x="54.7" y="46.9">R16</text>
<text x="54.7" y="51.2">4.99k</text>
<text x="76.6" y="53.6">C16</text>
<text x="76.6" y="56">4.7nF</text>
<text x="54.7" y="61.2">R17</text>
<text x="54.7" y="65.5">4.99k</text>
<text x="81.4" y="67.9">C17</text>
<text x="81.4" y="70.3">4.7nF</text>
<text x="54.7" y="75.5">R18</text>
<text x="54.7" y="79.8">4.99k</text>
<text x="86.1" y="82.2">C18</text>
<text x="200.6" y="81.3">U6</text>
<text x="54.7" y="89.9">R19</text>
<text x="86.1" y="84.6">4.7nF</text>
<text x="54.7" y="94.1">4.99k</text>
<text x="90.9" y="98.9">C19</text>
<text x="90.9" y="101.3">4.7nF</text>
<text x="54.7" y="106.6">R20</text>
<text x="54.7" y="110.9">4.99k</text>
<text x="95.7" y="115.7">C20</text>
<text x="95.7" y="118.1">4.7nF</text>
<text x="54.7" y="120.9">R21</text>
<text x="54.7" y="125.2">4.99k</text>
<text x="54.7" y="130.5">R22</text>
<text x="54.7" y="134.8">4.99k</text>
<text x="198.2" y="145.8">U7</text>
<text x="19" y="157.7">CON1</text>
</g>
<g font-size="2.1" fill="#800000">
<text x="106.8" y="34.7">AIN1P</text>
<text x="106.8" y="49">AIN2P</text>
<text x="185.8" y="50.2">AVDD</text>
<text x="106.8" y="63.4">AIN3P</text>
<text x="106.8" y="77.7">AIN4P</text>
<text x="106.8" y="92">AIN5P</text>
<text x="196.3" y="96.8">AVSS</text>
<text x="106.8" y="108.8">AIN6P</text>
<text x="108" y="123.1">REF_ELEC</text>
<text x="107.7" y="132.6">BIAS_ELEC</text>
<text x="47.6" y="153">VDD_USB</text>
<text x="111.8" y="160.1">VBAT</text>
<text x="50.5" y="163.7">D_N</text>
<text x="50.5" y="168.4">D_P</text>
<text x="111.8" y="176.8">AVSS</text>
<text x="47.5" y="181.6">GND_USB</text>
</g>
<g font-size="1.7" fill="#000080">
<text x="115.1" y="34.5">1[2A]</text>
<text x="115.1" y="48.9">1[2A]</text>
<text x="115.1" y="63.2">1[2A]</text>
<text x="115.1" y="77.6">1[2A]</text>
<text x="115.1" y="91.9">1[2A]</text>
<text x="115.1" y="108.6">1[2B]</text>
<text x="124.2" y="122.9">1[4B]</text>
<text x="122.2" y="132.5">1[1B]</text>
<text x="57.7" y="163.5">3[1D]</text>
<text x="57.7" y="168.3">3[1D]</text>
</g>
<g font-size="1.7" fill="#800000">
<text x="255.5" y="47.9">CH1</text>
<text x="255.5" y="64.6">CH2</text>
<text x="31" y="71.8">CH1</text>
<text x="31" y="74.2">CH2</text>
<text x="31" y="76.6">CH3</text>
<text x="31" y="79">CH4</text>
<text x="31" y="81.4">CH5</text>
<text x="31" y="83.7">CH6</text>
<text x="255.5" y="81.4">CH3</text>
<text x="31" y="86.1">CHREF</text>
<text x="31" y="88.5">CHBIAS</text>
<text x="136.1" y="86.1">CH1</text>
<text x="136.1" y="88.5">CH2</text>
<text x="136.1" y="90.9">CH3</text>
<text x="136.1" y="93.3">CH4</text>
<text x="136.1" y="95.7">CH5</text>
<text x="136.1" y="100.5">CHREF</text>
<text x="136.1" y="98.1">CH6</text>
<text x="255.5" y="98.1">CH4</text>
<text x="136.1" y="102.9">CHBIAS</text>
<text x="255.5" y="122">CH5</text>
<text x="255.5" y="138.7">CH6</text>
<text x="255.5" y="155.4">CHREF</text>
<text x="255.5" y="172.1">CHBIAS</text>
</g>
</svg>
